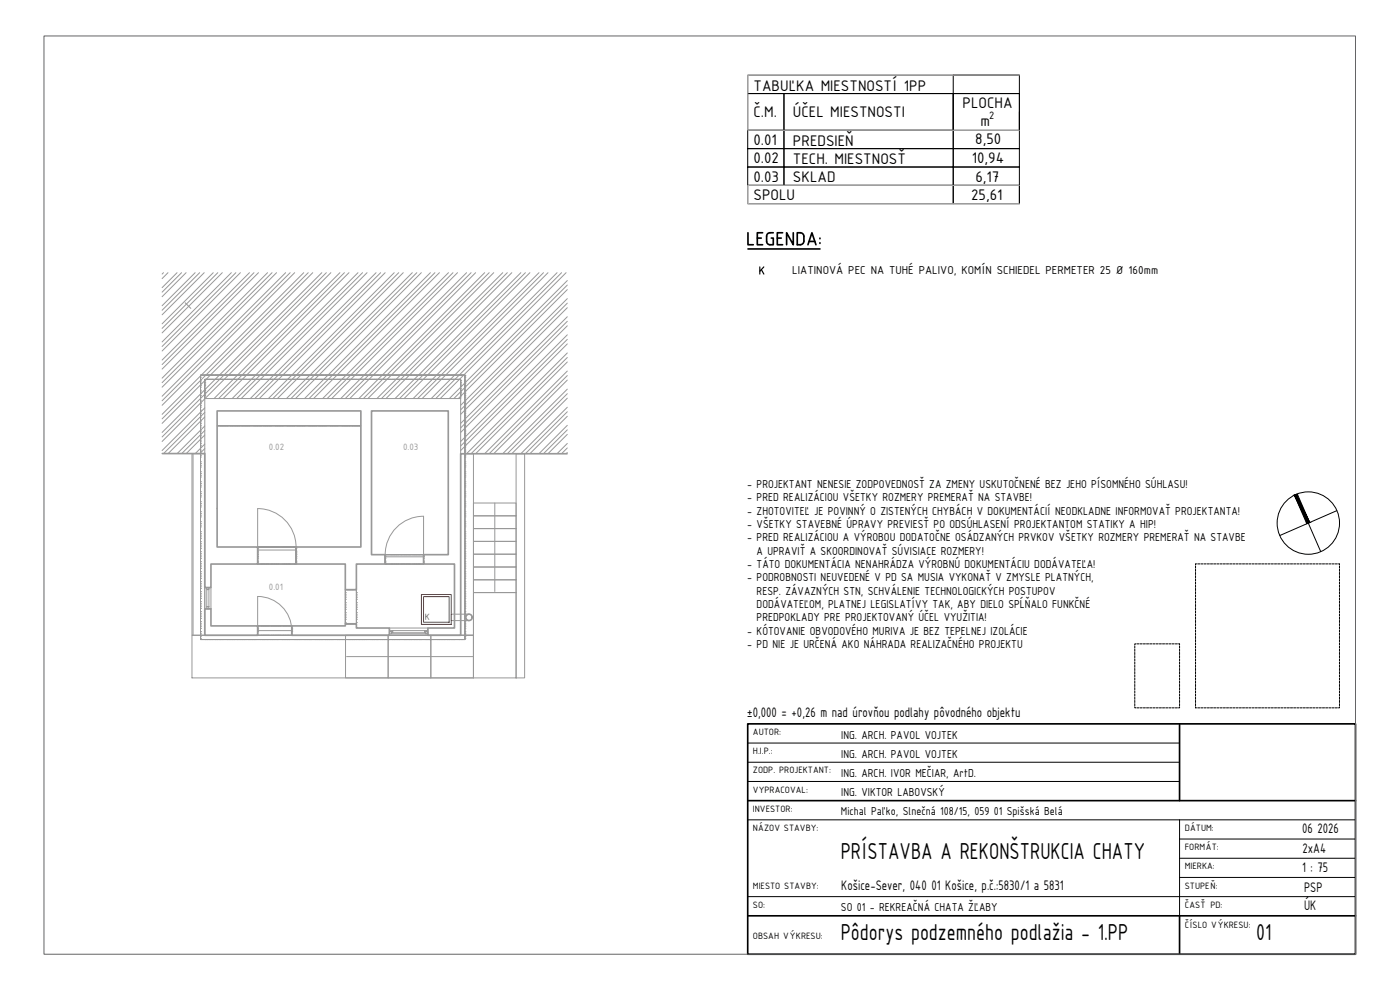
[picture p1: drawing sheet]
<svg xmlns="http://www.w3.org/2000/svg" width="420mm" height="297mm" viewBox="0 0 420 297" stroke-linecap="round" stroke-linejoin="round" font-family="sans-serif">
<!-- layer: ZDIVO -->
<g fill="none" stroke="#000" stroke-width=".3">
<path d="M224.4 28.1h10.9v11h-10.9zM224.4 39.1h10.9v5.5h-10.9zM235.3 28.1h50.8v11h-50.8zM235.3 39.1h50.8v5.5h-50.8zM286.1 28.1h19.8v11h-19.8zM286.1 22.6h19.8v22h-19.8zM305.9 22.6h-81.5v5.5h81.5M305.9 33.6v5.5M224.4 44.6h10.9v5.5h-10.9zM224.4 50.1h10.9v5.5h-10.9zM224.4 55.6h61.7v5.5h-61.7zM235.3 44.6h50.8v5.5h-50.8z"/>
<path d="M235.3 50.1h50.8v5.5h-50.8zM286.1 44.6h19.8v5.5h-19.8zM286.1 50.1h19.8v5.5h-19.8zM286.1 55.6h19.8v5.5h-19.8zM305.9 55.6v5.5"/>
</g>
<path d="M305.9 22.6h-81.5v16.5h81.5M305.9 55.6h-81.5v5.5h81.5" fill="none" stroke="#bababa" stroke-width=".3"/>
<!-- layer: G-ANNO-TTLB-WIDE -->
<path d="M224.4 217.2h182.4v69.1h-182.4zM354 217.2v23M224.4 240.2h182.4M224.4 274.8h182.4M354 274.8v11.5" fill="none" stroke="#000" stroke-width=".5"/>
<!-- layer: G-ANNO-TTLB -->
<g fill="none" stroke="#000" stroke-width=".3">
<path d="M358.8 169.8v.7M358.8 170.8v.6M358.8 171.8v.6M358.8 172.7v.7M358.8 173.7v.6M358.8 174.6v.7M358.8 175.6v.6M358.8 176.5v.7M358.8 177.5v.6M358.8 178.5v.6M358.8 179.4v.7M359.1 169.2h-.3v.3"/>
<path d="M359.4 169.2h.7M360.4 169.2h.6M361.4 169.2h.6M362.3 169.2h.7M363.3 169.2h.6M364.2 169.2h.7M365.2 169.2h.6M366.2 169.2h.6M367.1 169.2h.7M368.1 169.2h.6M369 169.2h.7M370 169.2h.6"/>
<path d="M371 169.2h.6M371.9 169.2h.7M372.9 169.2h.6M373.8 169.2h.7M374.8 169.2h.6M375.8 169.2h.6M376.7 169.2h.7M377.7 169.2h.6M378.6 169.2h.7M379.6 169.2h.6M380.6 169.2h.6M381.5 169.2h.7"/>
<path d="M382.5 169.2h.6M383.4 169.2h.7M384.4 169.2h.6M385.4 169.2h.6M386.3 169.2h.7M387.3 169.2h.6M388.2 169.2h.7M389.2 169.2h.6M390.2 169.2h.6M391.1 169.2h.7M392.1 169.2h.6M393 169.2h.7"/>
<path d="M394 169.2h.6M395 169.2h.6M395.9 169.2h.7M396.9 169.2h.6M397.8 169.2h.7M398.8 169.2h.6M399.8 169.2h.6M400.7 169.2h.7M401.7 169.2h.3v.3M402 169.8v.7M402 170.8v.6M402 171.8v.6"/>
<path d="M402 172.7v.7M402 173.7v.6M402 174.6v.7M402 175.6v.6M402 176.5v.7M402 177.5v.6M402 178.5v.6M402 179.4v.7M340.6 193.8v.7M340.6 194.8v.6M340.6 195.7v.7M340.6 196.7v.6"/>
<path d="M340.6 197.7v.6M340.6 198.6v.7M340.6 199.6v.6M340.9 193.2h-.3v.3M341.2 193.2h.6M342.2 193.2h.6M343.1 193.2h.7M344.1 193.2h.6M345 193.2h.7M346 193.2h.6M347 193.2h.6M347.9 193.2h.7"/>
<path d="M348.9 193.2h.6M349.8 193.2h.7M350.8 193.2h.6M351.8 193.2h.6M352.7 193.2h.7M353.7 193.2h.3v.3M354 193.8v.7M354 194.8v.6M354 195.7v.7M354 196.7v.6M354 197.7v.6M354 198.6v.7"/>
<path d="M354 199.6v.6M358.8 180.4v.6M358.8 181.4v.6M358.8 182.3v.7M358.8 183.3v.6M358.8 184.2v.7M358.8 185.2v.6M358.8 186.1v.7M358.8 187.1v.6M358.8 188.1v.6M358.8 189v.7M358.8 190v.6"/>
<path d="M358.8 191v.6M358.8 191.9v.6M358.8 192.9v.6M358.8 193.8v.7M358.8 194.8v.6M358.8 195.7v.7M358.8 196.7v.6M358.8 197.7v.6M358.8 198.6v.7M358.8 199.6v.6M402 180.4v.6M402 181.4v.6"/>
<path d="M402 182.3v.7M402 183.3v.6M402 184.2v.7M402 185.2v.6M402 186.1v.7M402 187.1v.6M402 188.1v.6M402 189v.7M402 190v.6M402 191v.6M402 191.9v.6M402 192.9v.6"/>
<path d="M402 193.8v.7M402 194.8v.6M402 195.7v.7M402 196.7v.6M402 197.7v.6M402 198.6v.7M402 199.6v.6M340.6 212.1v.3h.3M340.6 200.6v.6M340.6 201.5v.6M340.6 202.5v.6M340.6 203.4v.7"/>
<path d="M340.6 204.4v.6M340.6 205.3v.7M340.6 206.3v.6M340.6 207.3v.6M340.6 208.2v.7M340.6 209.2v.6M340.6 210.1v.7M340.6 211.1v.6M341.2 212.4h.6M342.2 212.4h.6M343.1 212.4h.7M344.1 212.4h.6"/>
<path d="M345 212.4h.7M346 212.4h.6M347 212.4h.6M347.9 212.4h.7M348.9 212.4h.6M349.8 212.4h.7M350.8 212.4h.6M351.8 212.4h.6M352.7 212.4h.7M354 212.1v.3h-.3M354 200.6v.6M354 201.5v.6"/>
<path d="M354 202.5v.6M354 203.4v.7M354 204.4v.6M354 205.3v.7M354 206.3v.6M354 207.3v.6M354 208.2v.7M354 209.2v.6M354 210.1v.7M354 211.1v.6M358.8 212.1v.3h.3M358.8 200.6v.6"/>
<path d="M358.8 201.5v.6M358.8 202.5v.6M358.8 203.4v.7M358.8 204.4v.6M358.8 205.3v.7M358.8 206.3v.6M358.8 207.3v.6M358.8 208.2v.7M358.8 209.2v.6M358.8 210.1v.7M358.8 211.1v.6M359.4 212.4h.7"/>
<path d="M360.4 212.4h.6M361.4 212.4h.6M362.3 212.4h.7M363.3 212.4h.6M364.2 212.4h.7M365.2 212.4h.6M366.2 212.4h.6M367.1 212.4h.7M368.1 212.4h.6M369 212.4h.7M370 212.4h.6M371 212.4h.6"/>
<path d="M371.9 212.4h.7M372.9 212.4h.6M373.8 212.4h.7M374.8 212.4h.6M375.8 212.4h.6M376.7 212.4h.7M377.7 212.4h.6M378.6 212.4h.7M379.6 212.4h.6M380.6 212.4h.6M381.5 212.4h.7M382.5 212.4h.6"/>
<path d="M383.4 212.4h.7M384.4 212.4h.6M385.4 212.4h.6M386.3 212.4h.7M387.3 212.4h.6M388.2 212.4h.7M389.2 212.4h.6M390.2 212.4h.6M391.1 212.4h.7M392.1 212.4h.6M393 212.4h.7M394 212.4h.6"/>
<path d="M395 212.4h.6M395.9 212.4h.7M396.9 212.4h.6M397.8 212.4h.7M398.8 212.4h.6M399.8 212.4h.6M400.7 212.4h.7M402 212.1v.3h-.3M402 200.6v.6M402 201.5v.6M402 202.5v.6M402 203.4v.7"/>
<path d="M402 204.4v.6M402 205.3v.7M402 206.3v.6M402 207.3v.6M402 208.2v.7M402 209.2v.6M402 210.1v.7M402 211.1v.6M224.4 222.9h129.6M224.4 228.7h129.6M224.4 234.5h129.6M224.4 246h182.4"/>
<path d="M354 246v28.8M354 257.5h52.8M354 251.7h52.8M224.4 269h182.4M354 263.3h52.8"/>
</g>
<!-- layer: 0 -->
<path d="M13.2 10.8h393.6v275.5h-393.6z" fill="none" stroke="#636466" stroke-width=".3"/>
<!-- layer: ZARPRED -->
<g fill="none" stroke="#000" stroke-width=".3">
<path d="M388.9 148.4l7.5 17.1M401.2 153.2l-17.1 7.5"/>
<circle cx="392.6" cy="156.9" r="9.4"/>
</g>
<!-- layer: UK_POPIS -->
<path d="M224.5 74.7h21.6" fill="none" stroke="#000" stroke-width=".5"/>
<!-- layer: ZARPRED -->
<g fill="#000" stroke="#000" stroke-width=".3">
<path d="M388.5 148.6h.5l3.6 8.4zM388.9 148.4h.5l3.7 8.4zM388.9 148.4l.4-.2 .1 .2z"/>
<path d="M388.5 148.6l3.6 8.4h.5zM392.1 157h.5l-.4 .1z"/>
<path d="M388.9 148.4l3.6 8.4h.6zM392.5 156.8h.6l-.5 .2z"/>
<path d="M388.9 148.4l.1 .2zM388.5 148.6l.4-.2 .1 .2z"/>
</g>
<g fill="none" stroke="#989898" stroke-width=".3">
<path d="M60.2 119.2h.1M60.2 118.6h.1M60.2 118.1h.1M60.2 117.6h.1M60.2 117.1h.1M60.2 116.2h.1M60.2 115.6h.1M60.2 115.1h.1M60.2 114.6h.1M60.2 114.1h.1M60.2 113.2h.1M60.2 112.6h.1"/>
<path d="M60.2 112.6h79.3M60.2 112.6v79.3h79.3v-79.3M61.5 118.7h.1M61.5 118.2h.1M61.5 117.7h.1M61.5 117.2h.1M61.5 116.7h.1M61.5 115.7h.1M61.5 115.2h.1M61.5 114.7h.1M61.5 114.2h.1M61.5 119.6v-5.8h76.8v5.8"/>
<path d="M61.6 113.8h.1M61.6 112.5h.1M62.1 113.8h.1M62.1 112.5h.1M62.6 113.8h.1M62.6 112.5h.1M63.2 113.8h.1M63.2 112.5h.1M63.7 113.8h.1M63.7 112.5h.1M64.6 113.8h.1M64.6 112.5h.1"/>
<path d="M65.1 113.8h.1M65.1 112.5h.1M65.6 113.8h.1M65.6 112.5h.1M66.2 113.8h.1M66.2 112.5h.1M66.7 113.8h.1M66.7 112.5h.1M68.1 113.8h.1M68.1 112.5h.1M68.6 113.8h.1M68.6 112.5h.1"/>
<path d="M69.2 113.8h.1M69.2 112.5h.1M69.7 113.8h.1M69.7 112.5h.1M70.2 113.8h.1M70.2 112.5h.1M71.1 113.8h.1M71.1 112.5h.1M71.6 113.8h.1M71.6 112.5h.1M72.1 113.8h.1M72.1 112.5h.1"/>
<path d="M72.7 113.8h.1M72.7 112.5h.1M73.2 113.8h.1M73.2 112.5h.1M73.7 113.8h.1M73.7 112.5h.1M74.6 113.8h.1M74.6 112.5h.1M75.1 113.8h.1M75.1 112.5h.1M75.7 113.8h.1M75.7 112.5h.1"/>
<path d="M76.2 113.8h.1M76.2 112.5h.1M76.7 113.8h.1M76.7 112.5h.1M78.1 113.8h.1M78.1 112.5h.1M78.7 113.8h.1M78.7 112.5h.1M79.2 113.8h.1M79.2 112.5h.1M79.7 113.8h.1M79.7 112.5h.1"/>
<path d="M80.2 113.8h.1M80.2 112.5h.1M81.1 113.8h.1M81.1 112.5h.1M81.7 113.8h.1M81.7 112.5h.1M82.2 113.8h.1M82.2 112.5h.1M82.7 113.8h.1M82.7 112.5h.1M83.2 113.8h.1M83.2 112.5h.1"/>
<path d="M84.6 113.8h.1M84.6 112.5h.1M85.2 113.8h.1M85.2 112.5h.1M85.7 113.8h.1M85.7 112.5h.1M86.2 113.8h.1M86.2 112.5h.1M86.7 113.8h.1M86.7 112.5h.1M88.2 113.8h.1M88.2 112.5h.1"/>
<path d="M88.7 113.8h.1M88.7 112.5h.1M89.2 113.8h.1M89.2 112.5h.1M89.7 113.8h.1M89.7 112.5h.1M90.2 113.8h.1M90.2 112.5h.1M91.2 113.8h.1M91.2 112.5h.1M91.7 113.8h.1M91.7 112.5h.1"/>
<path d="M92.2 113.8h.1M92.2 112.5h.1M92.7 113.8h.1M92.7 112.5h.1M93.2 113.8h.1M93.2 112.5h.1M94.7 113.8h.1M94.7 112.5h.1M95.2 113.8h.1M95.2 112.5h.1M95.7 113.8h.1M95.7 112.5h.1"/>
<path d="M96.2 113.8h.1M96.2 112.5h.1M96.7 113.8h.1M96.7 112.5h.1M97.7 113.8h.1M97.7 112.5h.1M98.2 113.8h.1M98.2 112.5h.1M98.7 113.8h.1M98.7 112.5h.1M99.2 113.8h.1M99.2 112.5h.1"/>
<path d="M99.7 113.8h.1M99.7 112.5h.1M101.2 113.8h.1M101.2 112.5h.1M101.7 113.8h.1M101.7 112.5h.1M102.2 113.8h.1M102.2 112.5h.1M102.7 113.8h.1M102.7 112.5h.1M103.3 113.8h.1M103.3 112.5h.1"/>
<path d="M104.7 113.8h.1M104.7 112.5h.1M105.2 113.8h.1M105.2 112.5h.1M105.7 113.8h.1M105.7 112.5h.1M106.2 113.8h.1M106.2 112.5h.1M106.8 113.8h.1M106.8 112.5h.1M107.7 113.8h.1M107.7 112.5h.1"/>
<path d="M108.2 113.8h.1M108.2 112.5h.1M108.7 113.8h.1M108.7 112.5h.1M109.2 113.8h.1M109.2 112.5h.1M109.8 113.8h.1M109.8 112.5h.1M111.2 113.8h.1M111.2 112.5h.1M111.7 113.8h.1M111.7 112.5h.1"/>
<path d="M112.2 113.8h.1M112.2 112.5h.1M112.8 113.8h.1M112.8 112.5h.1M113.3 113.8h.1M113.3 112.5h.1M114.2 113.8h.1M114.2 112.5h.1M114.7 113.8h.1M114.7 112.5h.1M115.2 113.8h.1M115.2 112.5h.1"/>
<path d="M115.7 113.8h.1M115.7 112.5h.1M116.3 113.8h.1M116.3 112.5h.1M116.8 113.8h.1M116.8 112.5h.1M117.7 113.8h.1M117.7 112.5h.1M118.2 113.8h.1M118.2 112.5h.1M118.7 113.8h.1M118.7 112.5h.1"/>
<path d="M119.3 113.8h.1M119.3 112.5h.1M119.8 113.8h.1M119.8 112.5h.1M121.2 113.8h.1M121.2 112.5h.1M121.7 113.8h.1M121.7 112.5h.1M122.3 113.8h.1M122.3 112.5h.1M122.8 113.8h.1M122.8 112.5h.1"/>
<path d="M123.3 113.8h.1M123.3 112.5h.1M124.2 113.8h.1M124.2 112.5h.1M124.7 113.8h.1M124.7 112.5h.1M125.3 113.8h.1M125.3 112.5h.1M125.8 113.8h.1M125.8 112.5h.1M126.3 113.8h.1M126.3 112.5h.1"/>
<path d="M127.7 113.8h.1M127.7 112.5h.1M128.2 113.8h.1M128.2 112.5h.1M128.8 113.8h.1M128.8 112.5h.1M129.3 113.8h.1M129.3 112.5h.1M129.8 113.8h.1M129.8 112.5h.1M131.2 113.8h.1M131.2 112.5h.1"/>
<path d="M131.8 113.8h.1M131.8 112.5h.1M132.3 113.8h.1M132.3 112.5h.1M132.8 113.8h.1M132.8 112.5h.1M133.3 113.8h.1M133.3 112.5h.1M134.2 113.8h.1M134.2 112.5h.1M134.8 113.8h.1M134.8 112.5h.1"/>
<path d="M135.3 113.8h.1M135.3 112.5h.1M135.8 113.8h.1M135.8 112.5h.1M136.3 113.8h.1M136.3 112.5h.1M137.8 113.8h.1M137.8 112.5h.1M138.3 114.2h.1M138.3 114.7h.1M138.3 115.2h.1M138.3 115.7h.1"/>
<path d="M138.3 116.7h.1M138.3 117.2h.1M138.3 117.7h.1M138.3 118.2h.1M138.3 118.7h.1M138.3 112.5h.1M138.8 112.5h.1M139.3 112.5h.1M139.5 112.6h.1M139.5 113.2h.1M139.5 114.1h.1M139.5 114.6h.1"/>
<path d="M139.5 115.1h.1M139.5 115.6h.1M139.5 116.2h.1M139.5 117.1h.1M139.5 117.6h.1M139.5 118.1h.1M139.5 118.6h.1M139.5 119.2h.1M60.2 139.6h.1M60.2 139.1h.1M60.2 138.6h.1M60.2 137.1h.1"/>
<path d="M60.2 136.6h.1M60.2 136.1h.1M60.2 135.6h.1M60.2 135.1h.1M60.2 134.1h.1M60.2 133.6h.1M60.2 133.1h.1M60.2 132.6h.1M60.2 132.1h.1M60.2 131.1h.1M60.2 130.6h.1M60.2 130.1h.1"/>
<path d="M60.2 129.6h.1M60.2 129.1h.1M60.2 128.1h.1M60.2 127.6h.1M60.2 127.1h.1M60.2 126.6h.1M60.2 126.1h.1M60.2 125.1h.1M60.2 124.6h.1M60.2 124.1h.1M60.2 123.6h.1M60.2 123.1h.1"/>
<path d="M60.2 122.1h.1M60.2 121.6h.1M60.2 121.1h.1M60.2 120.6h.1M60.2 120.1h.1M65.2 127.8h43.1M66.1 127.8h.1M66.6 127.8h.1M67.1 127.8h.1M67.6 127.8h.1M68.2 127.8h.1M69.1 127.8h.1"/>
<path d="M69.6 127.8h.1M70.1 127.8h.1M70.6 127.8h.1M71.2 127.8h.1M71.7 127.8h.1M72.6 127.8h.1M73.1 127.8h.1M73.6 127.8h.1M74.1 127.8h.1M74.7 127.8h.1M76.1 127.8h.1M76.6 127.8h.1"/>
<path d="M77.1 127.8h.1M77.7 127.8h.1M78.2 127.8h.1M79.1 127.8h.1M79.6 127.8h.1M80.1 127.8h.1M80.7 127.8h.1M81.2 127.8h.1M82.6 127.8h.1M83.1 127.8h.1M83.7 127.8h.1M84.2 127.8h.1"/>
<path d="M84.7 127.8h.1M86.1 127.8h.1M86.6 127.8h.1M87.2 127.8h.1M87.7 127.8h.1M88.2 127.8h.1M89.1 127.8h.1M89.6 127.8h.1M90.2 127.8h.1M90.7 127.8h.1M91.2 127.8h.1M92.6 127.8h.1"/>
<path d="M93.2 127.8h.1M93.7 127.8h.1M94.2 127.8h.1M94.7 127.8h.1M95.6 127.8h.1M96.1 127.8h.1M96.7 127.8h.1M97.2 127.8h.1M97.7 127.8h.1M99.1 127.8h.1M99.7 127.8h.1M100.2 127.8h.1"/>
<path d="M100.7 127.8h.1M101.2 127.8h.1M102.7 127.8h.1M103.2 127.8h.1M103.7 127.8h.1M104.2 127.8h.1M104.7 127.8h.1M105.7 127.8h.1M106.2 127.8h.1M106.7 127.8h.1M107.2 127.8h.1M107.7 127.8h.1"/>
<path d="M139.5 120.1h.1M139.5 120.6h.1M139.5 121.1h.1M139.5 121.6h.1M139.5 122.1h.1M139.5 123.1h.1M139.5 123.6h.1M139.5 124.1h.1M139.5 124.6h.1M139.5 125.1h.1M139.5 126.1h.1M139.5 126.6h.1"/>
<path d="M139.5 127.1h.1M139.5 127.6h.1M139.5 128.1h.1M139.5 129.1h.1M139.5 129.6h.1M139.5 130.1h.1M139.5 130.6h.1M139.5 131.1h.1M139.5 132.1h.1M139.5 132.6h.1M139.5 133.1h.1M139.5 133.6h.1"/>
<path d="M139.5 134.1h.1M139.5 135.1h.1M139.5 135.6h.1M139.5 136.1h.1M139.5 136.6h.1M139.5 137.1h.1M139.5 138.6h.1M139.5 139.1h.1M139.5 139.6h.1M60.2 159.5h.1M60.2 158.1h.1M60.2 157.6h.1"/>
<path d="M60.2 157.1h.1M60.2 156.5h.1M60.2 155.1h.1M60.2 154.6h.1M60.2 154.1h.1M60.2 153.5h.1M60.2 152.1h.1M60.2 151.6h.1M60.2 151.1h.1M60.2 150.5h.1M60.2 149.1h.1M60.2 148.6h.1"/>
<path d="M60.2 148.1h.1M60.2 147.5h.1M60.2 146.1h.1M60.2 145.6h.1M60.2 145.1h.1M60.2 144.6h.1M60.2 143.1h.1M60.2 142.6h.1M60.2 142.1h.1M60.2 141.6h.1M60.2 140.1h.1M139.5 140.1h.1"/>
<path d="M139.5 141.6h.1M139.5 142.1h.1M139.5 142.6h.1M139.5 143.1h.1M139.5 144.6h.1M139.5 145.1h.1M139.5 145.6h.1M139.5 146.1h.1M139.5 147.5h.1M139.5 148.1h.1M139.5 148.6h.1M139.5 149.1h.1"/>
<path d="M139.5 150.5h.1M139.5 151.1h.1M139.5 151.6h.1M139.5 152.1h.1M139.5 153.5h.1M139.5 154.1h.1M139.5 154.6h.1M139.5 155.1h.1M139.5 156.5h.1M139.5 157.1h.1M139.5 157.6h.1M139.5 158.1h.1"/>
<path d="M139.5 159.5h.1M60.2 179.6h.1M60.2 179.1h.1M60.2 178.5h.1M60.2 178h.1M60.2 177.5h.1M60.2 176.6h.1M60.2 176.1h.1M60.2 175.5h.1M60.2 175h.1M60.2 174.5h.1M60.2 173.6h.1"/>
<path d="M60.2 173.1h.1M60.2 172.5h.1M60.2 172h.1M60.2 171.5h.1M60.2 170.6h.1M60.2 170.1h.1M60.2 169.6h.1M60.2 169h.1M60.2 168.5h.1M60.2 167.6h.1M60.2 167.1h.1M60.2 166.6h.1"/>
<path d="M60.2 166h.1M60.2 165.5h.1M60.2 164.6h.1M60.2 164.1h.1M60.2 163.6h.1M60.2 163h.1M60.2 162.5h.1M60.2 161.6h.1M60.2 161.1h.1M60.2 160.6h.1M60.2 160h.1M77.3 168.9h.1"/>
<path d="M77.3 168.4h.1M77.3 167.5h.1M77.3 166.9h.1M77.3 166.4h.1M77.3 165.9h.1M77.3 165.4h.1M77.3 164.5h.1M78.3 164.1h.1M78.3 169.2h.1M78.8 164.1h.1M78.8 169.2h.1M79.3 164.1h.1"/>
<path d="M79.3 169.2h.1M79.8 164.1h.1M79.8 169.2h.1M80.3 164.1h.1M80.3 169.2h.1M81.3 164.1h.1M81.3 169.2h.1M81.8 164.1h.1M81.8 169.2h.1M82.3 164.1h.1M82.3 169.2h.1M82.8 164.1h.1"/>
<path d="M82.8 169.2h.1M83.3 164.1h.1M83.3 169.2h.1M84.8 164.1h.1M84.8 169.2h.1M85.3 164.1h.1M85.3 169.2h.1M85.8 164.1h.1M85.8 169.2h.1M86.3 164.1h.1M86.3 169.2h.1M86.9 164.1h.1"/>
<path d="M86.9 169.2h.1M88.3 164.1h.1M88.3 169.2h.1M88.8 164.1h-11.5v5.1h11.5M88.8 164.1h.1M88.8 169.2h.1M88.8 164.1v5.1M88.8 164.5h.1M88.8 165.4h.1M88.8 165.9h.1M88.8 166.4h.1M88.8 166.9h.1"/>
<path d="M88.8 167.5h.1M88.8 168.4h.1M88.8 168.9h.1M103.6 179.8h.1M103.6 179.3h.1M103.6 178.8h.1M103.6 178.3h.1M103.6 177.8h.1M103.6 176.9h3.4v10.3h-3.4zM104.1 176.9h.1M104.7 176.9h.1M105.2 176.9h.1"/>
<path d="M105.7 176.9h.1M107 177.8h.1M107 178.3h.1M107 178.8h.1M107 179.3h.1M107 179.8h.1M115.6 168.9h.1M115.6 168.4h.1M115.6 167.5h.1M115.6 166.9h.1M115.6 166.4h11.5v2.8h-11.5zM115.9 166.4h.1"/>
<path d="M115.9 169.2h.1M117.3 166.4h.1M117.3 169.2h.1M117.8 166.4h.1M117.8 169.2h.1M118.3 166.4h.1M118.3 169.2h.1M118.9 166.4h.1M118.9 169.2h.1M119.4 166.4h.1M119.4 169.2h.1M120.3 166.4h.1"/>
<path d="M120.3 169.2h.1M120.8 166.4h.1M120.8 169.2h.1M121.3 166.4h.1M121.3 169.2h.1M121.8 166.4h.1M121.8 169.2h.1M122.4 166.4h.1M122.4 169.2h.1M122.9 166.4h.1M122.9 169.2h.1M123.8 166.4h.1"/>
<path d="M123.8 169.2h.1M124.3 166.4h.1M124.3 169.2h.1M124.8 166.4h.1M124.8 169.2h.1M125.4 166.4h.1M125.4 169.2h.1M125.9 166.4h.1M125.9 169.2h.1M127.1 166.9h.1M127.1 167.5h.1M127.1 168.4h.1"/>
<path d="M127.1 168.9h.1M139.5 160h.1M139.5 160.6h.1M139.5 161.1h.1M139.5 161.6h.1M139.5 162.5h.1M139.5 163h.1M139.5 163.6h.1M139.5 164.1h.1M139.5 164.6h.1M139.5 165.5h.1M139.5 166h.1"/>
<path d="M139.5 166.6h.1M139.5 167.1h.1M139.5 167.6h.1M139.5 168.5h.1M139.5 169h.1M139.5 169.6h.1M139.5 170.1h.1M139.5 170.6h.1M139.5 171.5h.1M139.5 172h.1M139.5 172.5h.1M139.5 173.1h.1"/>
<path d="M139.5 173.6h.1M139.5 174.5h.1M139.5 175h.1M139.5 175.5h.1M139.5 176.1h.1M139.5 176.6h.1M139.5 177.5h.1M139.5 178h.1M139.5 178.5h.1M139.5 179.1h.1M139.5 179.6h.1M60.2 191.6h.1"/>
<path d="M60.2 191h.1M60.2 190.5h.1M60.2 190h.1M60.2 189.5h.1M60.2 188.6h.1M60.2 188h.1M60.2 187.5h.1M60.2 187h.1M60.2 186.5h.1M60.2 185.6h.1M60.2 185h.1M60.2 184.5h.1"/>
<path d="M60.2 184h.1M60.2 183.5h.1M60.2 182.6h.1M60.2 182.1h.1M60.2 181.5h.1M60.2 181h.1M60.2 180.5h.1M61.6 191.9h.1M62.1 191.9h.1M62.6 191.9h.1M63.2 191.9h.1M63.7 191.9h.1"/>
<path d="M64.6 191.9h.1M65.1 191.9h.1M65.6 191.9h.1M66.2 191.9h.1M66.7 191.9h.1M68.1 191.9h.1M68.6 191.9h.1M69.2 191.9h.1M69.7 191.9h.1M70.2 191.9h.1M71.1 191.9h.1M71.6 191.9h.1"/>
<path d="M72.1 191.9h.1M72.7 191.9h.1M73.2 191.9h.1M73.7 191.9h.1M74.6 191.9h.1M75.1 191.9h.1M75.7 191.9h.1M76.2 191.9h.1M76.7 191.9h.1M77.3 189.5h.1M77.3 189h.1M77.3 188.5h.1"/>
<path d="M77.3 188h.1M77.3 187.8h10.3v2.8h-10.3zM78.1 191.9h.1M78.4 187.8h.1M78.4 190.6h.1M78.7 191.9h.1M78.9 187.8h.1M78.9 190.6h.1M79.2 191.9h.1M79.4 187.8h.1M79.4 190.6h.1M79.7 191.9h.1"/>
<path d="M80 187.8h.1M80 190.6h.1M80.2 191.9h.1M80.5 187.8h.1M80.5 190.6h.1M81.1 191.9h.1M81.4 187.8h.1M81.4 190.6h.1M81.7 191.9h.1M81.9 187.8h.1M81.9 190.6h.1M82.2 191.9h.1"/>
<path d="M82.4 187.8h.1M82.4 190.6h.1M82.7 191.9h.1M83 187.8h.1M83 190.6h.1M83.2 191.9h.1M83.5 187.8h.1M83.5 190.6h.1M84 187.8h.1M84 190.6h.1M84.6 191.9h.1M84.9 187.8h.1"/>
<path d="M84.9 190.6h.1M85.2 191.9h.1M85.4 187.8h.1M85.4 190.6h.1M85.7 191.9h.1M86 187.8h.1M86 190.6h.1M86.2 191.9h.1M86.5 187.8h.1M86.5 190.6h.1M86.7 191.9h.1M87 187.8h.1"/>
<path d="M87 190.6h.1M87.6 188h.1M87.6 188.5h.1M87.6 189h.1M87.6 189.5h.1M88.2 191.9h.1M88.7 191.9h.1M89.2 191.9h.1M89.7 191.9h.1M90.2 191.9h.1M91.2 191.9h.1M91.7 191.9h.1"/>
<path d="M92.2 191.9h.1M92.7 191.9h.1M93.2 191.9h.1M94.7 191.9h.1M95.2 191.9h.1M95.7 191.9h.1M96.2 191.9h.1M96.7 191.9h.1M97.7 191.9h.1M98.2 191.9h.1M98.7 191.9h.1M99.2 191.9h.1"/>
<path d="M99.7 191.9h.1M101.2 191.9h.1M101.7 191.9h.1M102.2 191.9h.1M102.7 191.9h.1M103.3 191.9h.1M103.6 186.8h.1M103.6 185.8h.1M103.6 185.3h.1M103.6 184.8h.1M103.6 184.3h.1M103.6 183.8h.1"/>
<path d="M103.6 182.8h.1M103.6 182.3h.1M103.6 181.8h.1M103.6 181.3h.1M103.6 180.8h.1M104.1 187.2h.1M104.7 187.2h.1M104.7 191.9h.1M105.2 187.2h.1M105.2 191.9h.1M105.7 187.2h.1M105.7 191.9h.1"/>
<path d="M106.2 191.9h.1M106.8 191.9h.1M107 180.8h.1M107 181.3h.1M107 181.8h.1M107 182.3h.1M107 182.8h.1M107 183.8h.1M107 184.3h.1M107 184.8h.1M107 185.3h.1M107 185.8h.1"/>
<path d="M107 186.8h.1M107.7 191.9h.1M108.2 191.9h.1M108.7 191.9h.1M109.2 191.9h.1M109.8 191.9h.1M111.2 191.9h.1M111.7 191.9h.1M112.2 191.9h.1M112.8 191.9h.1M113.3 191.9h.1M114.2 191.9h.1"/>
<path d="M114.7 191.9h.1M115.2 191.9h.1M115.7 191.9h.1M116.3 191.9h.1M116.8 191.9h.1M117.7 191.9h.1M118.2 191.9h.1M118.7 191.9h.1M119.3 191.9h.1M119.8 191.9h.1M121.2 191.9h.1M121.7 191.9h.1"/>
<path d="M122.3 191.9h.1M122.8 191.9h.1M123.3 191.9h.1M124.2 191.9h.1M124.7 191.9h.1M125.3 191.9h.1M125.8 191.9h.1M126.3 191.9h.1M127.7 191.9h.1M128.2 191.9h.1M128.8 191.9h.1M129.3 191.9h.1"/>
<path d="M129.8 191.9h.1M131.2 191.9h.1M131.8 191.9h.1M132.3 191.9h.1M132.8 191.9h.1M133.3 191.9h.1M134.2 191.9h.1M134.8 191.9h.1M135.3 191.9h.1M135.8 191.9h.1M136.3 191.9h.1M137.8 191.9h.1"/>
<path d="M138.3 191.9h.1M138.8 191.9h.1M139.3 191.9h.1M139.5 180.5h.1M139.5 181h.1M139.5 181.5h.1M139.5 182.1h.1M139.5 182.6h.1M139.5 183.5h.1M139.5 184h.1M139.5 184.5h.1M139.5 185h.1"/>
<path d="M139.5 185.6h.1M139.5 186.5h.1M139.5 187h.1M139.5 187.5h.1M139.5 188h.1M139.5 188.6h.1M139.5 189.5h.1M139.5 190h.1M139.5 190.5h.1M139.5 191h.1M139.5 191.6h.1"/>
</g>
<g fill="none" stroke="#989898" stroke-width=".3">
<path d="M57.6 136.1h3.9v54.5h-3.9zM57.9 136.1v54.5M61.5 136.1v-16.5h76.8v16.5M138.3 136.1h3.8v54.5h-3.8zM154.9 136.1h2.5v67.3h-2.5zM77.3 152.6a11.5 11.5 0 0 1 11.5 11.5h-11.5zM127.1 154.9a11.5 11.5 0 0 0-11.5 11.5h11.5v-11.5M142.1 158.6h12.8v3.8h-12.8zM142.1 154.8h12.8v3.8h-12.8zM142.1 150.9h12.8v3.9h-12.8zM61.5 176.3h1.8v6.4h-1.8zM62.1 176.3h.6v5.7h-.6z"/>
<path d="M62.1 176.3h.6v.6h-.6zM77.3 164.1h11.5v.9h-11.5zM77.3 179a10.2 10.2 0 0 1 10.3 10.2h-10.3zM115.6 166.4h11.5v.7h-11.5zM142.1 177.8h12.8v25.6h-12.8zM142.1 174h12.8v3.8h-12.8zM142.1 170.1h12.8v3.9h-12.8zM142.1 166.3h12.8v3.8h-12.8zM142.1 162.4h12.8v3.9h-12.8zM57.6 190.6h84.5v12.8h-84.5zM62.1 182h.6v.7h-.6zM103.7 190.6h12.8v12.8h-12.8z"/>
<path d="M116.5 190.6h12.8v12.8h-12.8zM116.9 188.4h11.5v2.2h-11.5zM116.9 189.5h.6v.7h-.6zM117.2 189.2h.6v.7h-.3zM117.5 190.2h10.9M117.8 189.2h9.6v.7h-9.6zM127.4 189.2h.7v.3l-.7 .4zM127.8 189.5h.6v.7h-.6zM129.3 190.6h12.8v12.8h-12.8zM140.7 184.3h-5.3v1.9h5.3"/>
</g>
<!-- layer: 00_SRAFY -->
<g fill="none" stroke="#989898" stroke-width=".3">
<path d="M49.1 81.8l-.4 .4M50.4 81.8l-1.7 1.8M53.1 81.8l-4.4 4.5M54.5 81.8l-5.8 5.9M55.9 81.8l-7.2 7.2M58.6 81.8l-9.9 9.9M59.9 81.8l-11.2 11.3M61.3 81.8l-12.6 12.7M64 81.8l-15.3 15.4M65.4 81.8l-16.7 16.7M66.7 81.8l-18 18.1M69.4 81.8l-20.7 20.8"/>
<path d="M70.8 81.8l-22.1 22.2M72.1 81.8l-23.4 23.5M74.9 81.8l-26.2 26.2M76.2 81.8l-27.5 27.6M77.6 81.8l-28.9 28.9M80.3 81.8l-31.6 31.7M81.7 81.8l-33 33M83 81.8l-34.3 34.4M85.7 81.8l-37 37.1M87.1 81.8l-38.4 38.4M88.4 81.8l-39.7 39.8M91.2 81.8l-42.5 42.5"/>
<path d="M92.5 81.8l-43.8 43.9M93.9 81.8l-45.2 45.2M96.6 81.8l-47.9 47.9M97.9 81.8l-49.2 49.3M99.3 81.8l-37.8 37.8M102 81.8l-37.7 37.8M103.4 81.8l-37.8 37.8M104.7 81.8l-37.7 37.8M107.4 81.8l-37.7 37.8M108.8 81.8l-37.8 37.8M110.2 81.8l-37.8 37.8M112.9 81.8l-37.8 37.8"/>
<path d="M114.2 81.8l-37.7 37.8M115.6 81.8l-37.8 37.8M118.3 81.8l-37.8 37.8M119.7 81.8l-37.8 37.8M121 81.8l-37.7 37.8M123.7 81.8l-37.7 37.8M125.1 81.8l-37.8 37.8M126.4 81.8l-37.7 37.8M129.2 81.8l-37.8 37.8M130.5 81.8l-37.7 37.8M131.9 81.8l-37.8 37.8M134.6 81.8l-37.8 37.8"/>
<path d="M136 81.8l-37.8 37.8M137.3 81.8l-37.7 37.8M140 81.8l-37.7 37.8M141.4 81.8l-37.8 37.8M142.7 81.8l-37.7 37.8M145.5 81.8l-37.8 37.8M146.8 81.8l-37.7 37.8M148.2 81.8l-37.8 37.8M150.9 81.8l-37.8 37.8M152.3 81.8l-37.8 37.8M153.6 81.8l-37.8 37.8M156.3 81.8l-37.7 37.8"/>
<path d="M157.7 81.8l-37.8 37.8M159 81.8l-37.7 37.8M161.8 81.8l-37.8 37.8M163.1 81.8l-37.8 37.8M164.5 81.8l-37.8 37.8M167.2 81.8l-37.8 37.8M168.5 81.8l-37.7 37.8M169.9 81.8l-37.8 37.8M170.3 84.2l-35.4 35.4M170.3 89.6l-32 32M170.3 95l-32 32M170.3 85.5l-34.1 34.1"/>
<path d="M170.3 91l-32 32M170.3 96.4l-32 32M170.3 86.9l-32.7 32.7M170.3 92.3l-32 32M170.3 97.8l-32 31.9M61.5 119.7l-12.8 12.8M170.3 100.5l-32 32M170.3 105.9l-30.2 30.2M170.3 111.3l-24.8 24.8M170.3 116.8l-19.4 19.3M170.3 101.8l-32 32M170.3 107.3l-28.9 28.8"/>
<path d="M170.3 112.7l-23.4 23.4M170.3 118.1l-18 18M170.3 103.2l-32 32M170.3 108.6l-27.5 27.5M170.3 114l-22.1 22.1M170.3 119.5l-16.7 16.6M61.5 122.4l-12.8 12.8M61.5 127.8l-8.3 8.3M61.5 133.2l-2.9 2.9M61.5 123.7l-12.4 12.4M61.5 129.2l-7 6.9M61.5 134.6l-1.5 1.5"/>
<path d="M61.5 125.1l-11 11M61.5 130.5l-5.6 5.6M61.5 135.9l-.2 .2M170.3 122.2l-13.9 13.9M170.3 127.6l-8.5 8.5M170.3 133.1l-3.1 3M170.3 123.5l-12.6 12.6M170.3 129l-7.2 7.1M170.3 134.4l-1.7 1.7M170.3 124.9l-11.2 11.2M170.3 130.3l-5.8 5.8M170.3 135.8l-.4 .3"/>
</g>
<!-- layer: 00_HRUBA -->
<g fill="none" stroke="#989898" stroke-width=".5">
<path d="M48.7 136.1h12.8v40.2h1.8v-7.1h14v-5.1h-12.1v-40.8h43.1v40.8h-19.5v5.1h14.8v7.7h3.4v-7.7h8.6v-2.8h-4.1v-43.1h23v43.1h-7.4v2.8h9.3v19.2h-8v2.2h9.9v-54.5h31.9M61.5 182.7h1.8v5.1h14v2.8h-15.8zM87.6 187.8h16v-.6h3.4v1.2h9.9v2.2h-29.3z"/>
<circle cx="140.8" cy="185.2" r=".96"/>
</g>
<path d="M148.5 150.9v26.6M104 197h38.1" fill="none" stroke="#989898" stroke-width=".3"/>
<path d="M55.6 90.8l1.7 1.7" fill="none" stroke="#989898" stroke-width=".3"/>
<path d="M126.5 178.4h8.9v8.9h-8.9zM127.1 179h7.7v7.7h-7.7z" fill="none" stroke="#cd2027" stroke-width=".3"/>
<!-- layer: UK_POPIS -->
<path d="M228 80.1v2.1M228.5 80.9l.7 1.3M229.2 80.1l-1.2 1.3" fill="none" stroke="#000" stroke-width=".35"/>
<text font-size="7.5" x="223.3" y="74.8">LEGENDA:</text>
<g font-size="7.4">
<text x="252.3" y="257.8">PRÍSTAVBA A REKONŠTRUKCIA CHATY</text>
<text x="252.3" y="282">Pôdorys podzemného podlažia - 1.PP</text>
<text x="377" y="282">01</text>
</g>
<g font-size="5">
<text x="226.1" y="27.3">TABUĽKA MIESTNOSTÍ 1PP</text>
<text x="226.1" y="35">Č.M.</text>
<text x="238" y="35">ÚČEL MIESTNOSTI</text>
<text x="288.9" y="32.4">PLOCHA</text>
<text x="294.2" y="37.7">m</text>
<text x="226.1" y="43.5">0.01</text>
<text x="238" y="43.8">PREDSIEŇ</text>
<text x="292.7" y="43.3">8,50</text>
<text x="226.1" y="49">0.02</text>
<text x="238" y="49.1">TECH. MIESTNOSŤ</text>
<text x="291.6" y="48.9">10,94</text>
<text x="226.1" y="54.5">0.03</text>
<text x="226.1" y="60">SPOLU</text>
<text x="238" y="54.6">SKLAD</text>
<text x="291.4" y="60">25,61</text>
<text x="292.7" y="54.5">6,17</text>
</g>
<g font-size="4.5">
<text x="224.1" y="215.3">±0,000 = +0,26 m nad úrovňou podlahy pôvodného objektu</text>
<text x="390.8" y="250">06 2026</text>
<text x="390.9" y="255.9">2xA4</text>
<text x="390.8" y="261.5">1 : 75</text>
<text x="252.5" y="267.2">Košice-Sever, 040 01 Košice, p.č.:5830/1 a 5831</text>
<text x="391.4" y="267.6">PSP</text>
<text x="391.4" y="273">ÚK</text>
</g>
<g font-size="3.7">
<text x="237.8" y="82.2">LIATINOVÁ PEC NA TUHÉ PALIVO, KOMÍN SCHIEDEL PERMETER 25 Ø 160mm</text>
<text x="224.3" y="146.5">- PROJEKTANT NENESIE ZODPOVEDNOSŤ ZA ZMENY USKUTOČNENÉ BEZ JEHO PÍSOMNÉHO SÚHLASU!</text>
<text x="224.3" y="150.5">- PRED REALIZÁCIOU VŠETKY ROZMERY PREMERAŤ NA STAVBE!</text>
<text x="224.3" y="154.5">- ZHOTOVITEĽ JE POVINNÝ O ZISTENÝCH CHYBÁCH V DOKUMENTÁCIÍ NEODKLADNE INFORMOVAŤ PROJEKTANTA!</text>
<text x="224.3" y="158.5">- VŠETKY STAVEBNÉ ÚPRAVY PREVIESŤ PO ODSÚHLASENÍ PROJEKTANTOM STATIKY A HIP!</text>
<text x="224.3" y="162.5">- PRED REALIZÁCIOU A VÝROBOU DODATOČNE OSÁDZANÝCH PRVKOV VŠETKY ROZMERY PREMERAŤ NA STAVBE</text>
<text x="227.1" y="166.5">A UPRAVIŤ A SKOORDINOVAŤ SÚVISIACE ROZMERY!</text>
<text x="224.3" y="170.5">- TÁTO DOKUMENTÁCIA NENAHRÁDZA VÝROBNÚ DOKUMENTÁCIU DODÁVATEĽA!</text>
<text x="224.3" y="174.5">- PODROBNOSTI NEUVEDENÉ V PD SA MUSIA VYKONAŤ V ZMYSLE PLATNÝCH,</text>
<text x="227.1" y="178.5">RESP. ZÁVAZNÝCH STN, SCHVÁLENIE TECHNOLOGICKÝCH POSTUPOV</text>
<text x="227.1" y="182.5">DODÁVATEĽOM, PLATNEJ LEGISLATÍVY TAK, ABY DIELO SPĹŇALO FUNKČNÉ</text>
<text x="224.3" y="190.5">- KÓTOVANIE OBVODOVÉHO MURIVA JE BEZ TEPELNEJ IZOLÁCIE</text>
<text x="227.1" y="186.5">PREDPOKLADY PRE PROJEKTOVANÝ ÚČEL VYUŽITIA!</text>
<text x="224.3" y="194.5">- PD NIE JE URČENÁ AKO NÁHRADA REALIZAČNÉHO PROJEKTU</text>
<text x="252.5" y="221.7">ING. ARCH. PAVOL VOJTEK</text>
<text x="252.5" y="227.4">ING. ARCH. PAVOL VOJTEK</text>
<text x="252.5" y="233.2">ING. ARCH. IVOR MEČIAR, ArtD.</text>
<text x="252.5" y="238.9">ING. VIKTOR LABOVSKÝ</text>
<text x="252.4" y="244.6">Michal Paľko, Slnečná 108/15, 059 01 Spišská Belá</text>
<text x="252.4" y="273.3">SO 01 - REKREAČNÁ CHATA ŽĽABY</text>
</g>
<text font-size="3.5" x="296.9" y="35.8">2</text>
<g font-size="3" fill="#989898">
<text x="80.7" y="135.1">0.02</text>
<text x="121" y="135.1">0.03</text>
<text x="80.7" y="177.1">0.01</text>
</g>
<text font-size="3" fill="#cd2027" x="127.5" y="186.1">K</text>
<g font-size="3">
<text x="226" y="220.7">AUTOR:</text>
<text x="226" y="226.3">H.I.P.:</text>
<text x="226" y="232.1">ZODP. PROJEKTANT:</text>
<text x="226" y="237.8">VYPRACOVAL:</text>
<text x="226" y="243.6">INVESTOR:</text>
<text x="226" y="249.3">NÁZOV STAVBY:</text>
<text x="355.6" y="249.3">DÁTUM:</text>
<text x="355.6" y="255.1">FORMÁT:</text>
<text x="355.6" y="260.9">MIERKA:</text>
<text x="226" y="266.6">MIESTO STAVBY:</text>
<text x="355.6" y="266.6">STUPEŇ:</text>
<text x="226" y="272.4">SO:</text>
<text x="355.6" y="272.4">ČASŤ PD:</text>
<text x="226" y="281.8">OBSAH VÝKRESU:</text>
<text x="355.6" y="278.4">ČÍSLO VÝKRESU:</text>
</g>
</svg>
